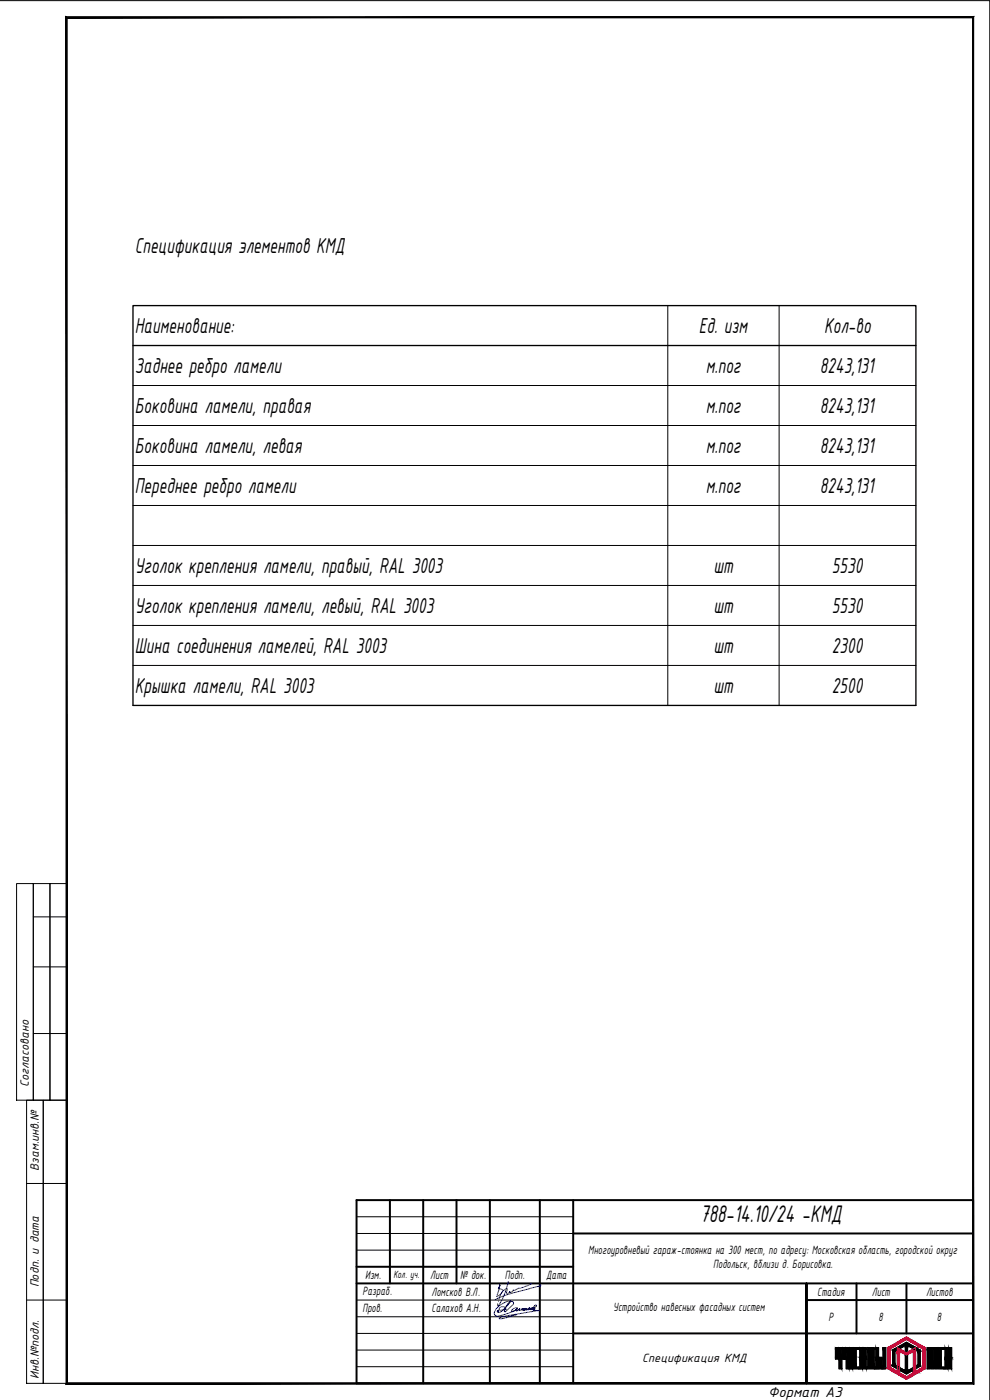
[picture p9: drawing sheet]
<svg xmlns="http://www.w3.org/2000/svg" width="297mm" height="420mm" viewBox="0 0 297 420" stroke-linecap="round" stroke-linejoin="round" font-family="sans-serif">
<!-- layer: 0 -->
<g fill="none" stroke="#000" stroke-width=".3">
<path d="M0 .2h297v420M200.4 91.7v120M233.8 91.7v120M39.9 115.7h234.9M39.9 127.7h234.9M39.9 139.7h234.9M39.9 151.7h234.9M39.9 163.7h234.9M39.9 175.7h234.9M39.9 187.7h234.9M39.9 199.7h234.9M5 265.2h5v65h-5z"/>
<path d="M10 265.2h5v65h-5zM10 275.2h10M15 265.2h5v65h-5zM10 290.2h10M10 310.2h10M8 330.2h5v85h-5zM13 330.2h7v85h-7zM8 355.2h12M8 390.2h12"/>
</g>
<path d="M20.2 415l-.4 .4 272-.4zM19.8 415.4l272-.4 .3 .4zM291.8 5.4v409.6l.3 .4zM291.8 5.4l.3-.4v410.4zM20.2 5.4h271.6l.3-.4zM19.8 5h272.3l-271.9 .4zM19.8 5l.4 410v-409.6zM19.8 5l.4 410-.4 .4z" fill="#000" stroke="#000" stroke-width=".3"/>
<g fill="none" stroke="#000" stroke-width=".59">
<path d="M107 360.2h185v55h-185zM117 360.2v25M127 360.2v55M137 360.2v25M147 360.2v55M162 360.2v55M172 370.2h120M172 360.2v55M107 380.2h65M107 385.2h185M242 390.2h50M257 385.2v15"/>
<path d="M272 385.2v15M172 400.2h120M242 415.2v-30v30"/>
</g>
<path d="M107 375.2h65M107 370.2h65M107 365.2h65M107 390.2h65M107 395.2h65M107 405.2h65M107 400.2h65M107 410.2h65" fill="none" stroke="#000" stroke-width=".3"/>
<g fill="#000" stroke="#000" stroke-width=".3">
<path d="M255 410.8h.8zM268.5 410.4h.7v.4zM268.5 404.8l.7-.4v.4zM269.2 404.4h1.4l-.7 .4zM269.9 410.4l.7 .4h-.7zM269.2 404.4l.7 .4zM270.2 411.4h3.5l-1.7 1zM271.6 406.5l.4 .2h-.4zM270.2 403.8l1.8-1 1.7 1zM272 406.7l.3-.2v.2zM273.3 404.4h1.4zM274.7 405.2h1.4z"/>
<path d="M250.7 404.9l.8 2.5v-2.5zM250.7 404.9l.8 2.5h-.8z"/>
<path d="M251.7 404.9l.9 2.5v-2.5zM251.7 404.9l.9 2.5h-.9z"/>
<path d="M251.7 407.9l.9 2.9v-2.9zM251.7 407.9l.9 2.9h-.9z"/>
<path d="M250.7 404.4l3 .5v-.5zM250.7 404.4l3 .5h-3z"/>
<path d="M252.8 404.9l.9 2.5v-2.5zM252.8 404.9l.9 2.5h-.9z"/>
<path d="M250.7 407.4l3 .5v-.5zM250.7 407.4l3 .5h-3z"/>
<path d="M253.9 404.9l.8 2.5v-2.5zM253.9 404.9l.8 2.5h-.8z"/>
<path d="M253.9 407.9l.8 2.9v-2.9zM253.9 407.9l.8 2.9h-.8z"/>
<path d="M253.9 404.4l1.9 .5v-.5zM253.9 404.4l1.9 .5h-1.9z"/>
<path d="M255 404.9l.8 2.5v-2.5zM255 404.9l.8 2.5h-.8z"/>
<path d="M253.9 407.4l1.9 .5v-.5zM253.9 407.4l1.9 .5h-1.9z"/>
<path d="M255 407.9l.8 2.9v-2.9zM255 407.9l.8 2.9h-.8z"/>
<path d="M256.1 404.9l.8 5.4v-5.4zM256.1 404.9l.8 5.4h-.8z"/>
<path d="M256.1 404.4l1.6 .5v-.5zM256.1 404.4l1.6 .5h-1.6z"/>
<path d="M256.1 410.3l1.6 .5v-.5zM256.1 410.3l1.6 .5h-1.6z"/>
<path d="M258 404.9l.8 2.5v-2.5zM258 404.9l.8 2.5h-.8z"/>
<path d="M258 407.9l.8 2.9v-2.9zM258 407.9l.8 2.9h-.8z"/>
<path d="M258 404.4l1.9 .5v-.5zM258 404.4l1.9 .5h-1.9z"/>
<path d="M259.1 404.9l.8 2.5v-2.5zM259.1 404.9l.8 2.5h-.8z"/>
<path d="M258 407.4l1.9 .5v-.5zM258 407.4l1.9 .5h-1.9z"/>
<path d="M259.1 407.9l.8 2.9v-2.9zM259.1 407.9l.8 2.9h-.8z"/>
<path d="M260.4 404.9l.8 5.4v-5.4zM260.4 404.9l.8 5.4h-.8z"/>
<path d="M260.4 404.4l1.9 .5v-.5zM260.4 404.4l1.9 .5h-1.9z"/>
<path d="M261.5 404.9l.8 5.4v-5.4zM261.5 404.9l.8 5.4h-.8z"/>
<path d="M260.1 410.3l2.4 .5v-.5zM260.1 410.3l2.4 .5h-2.4z"/>
<path d="M262.8 404.4l.8 3v-3zM262.8 404.4l.8 3h-.8z"/>
<path d="M262.8 407.9l.8 2.4v-2.4zM262.8 407.9l.8 2.4h-.8z"/>
<path d="M262.8 407.4l1.9 .5v-.5zM262.8 407.4l1.9 .5h-1.9z"/>
<path d="M263.9 407.9l.8 2.4v-2.4zM263.9 407.9l.8 2.4h-.8z"/>
<path d="M262.8 410.3l1.9 .5v-.5zM262.8 410.3l1.9 .5h-1.9z"/>
<path d="M264.9 404.4l.9 6.4v-6.4zM264.9 404.4l.9 6.4h-.9z"/>
<path d="M267.8 405.6l.7 4v-4zM267.8 405.6l.7 4h-.7z"/>
<path d="M267.8 409.6l1.4 .4-.7-.4zM267.8 409.6l1.4 .4h-1.4z"/>
<path d="M268.5 404.8l.7 .4v-.4zM267.8 405.2l.7-.4 .7 .4z"/>
<path d="M267.8 405.2l.7 .4 .7-.4zM267.8 405.2l.7 .4h-.7z"/>
<path d="M267.8 410l1.4 .4v-.4zM267.8 410l1.4 .4h-.7z"/>
<path d="M269.9 411.2h1.4zM269.9 411.2h1.4z"/>
<path d="M269.2 404.4h1.4zM269.2 404.4h1.4z"/>
<path d="M269.9 410.8l1.4 .4-.7-.4zM269.9 410.8l1.4 .4h-1.4z"/>
<path d="M269.9 411.2l1.7 .2-.3-.2zM269.9 411.2l1.7 .2h-1.4z"/>
<path d="M270.2 403.8l.4 .6 1-.6zM269.2 404.4l1-.6 .4 .6z"/>
<path d="M271.6 405.8h.7zM271.6 405.8h.7z"/>
<path d="M271.6 403.8l.7 .6v-.6zM271.6 403.8l.7 .6h-.7z"/>
<path d="M271.6 404.4l.7 1.4v-1.4zM271.6 404.4l.7 1.4h-.7zM271.6 405.8l.4 .2 .3-.2z"/>
<path d="M271.6 406.7l.7 4.5v-4.5zM271.6 406.7l.7 4.5h-.7z"/>
<path d="M271.6 411.2l.7 .2v-.2zM271.6 411.2l.7 .2h-.7z"/>
<path d="M273.3 404.4h1.4zM273.3 404.4h1.4l-.7 .4z"/>
<path d="M272.3 403.8l2.4 .6-1-.6zM272.3 403.8l2.4 .6h-1.4z"/>
<path d="M274 410.4v.8zM272.7 411.2l1.3-.8v.8z"/>
<path d="M272.7 411.2l1 .2 .3-.2zM272.3 411.4l.4-.2 1 .2z"/>
<path d="M274.7 404.4l1.4 .8h-1.4zM274.7 405.2h1.4z"/>
<path d="M274.7 410h1.4zM274.7 410h1.4z"/>
<path d="M274.7 405.2l1.4 .4v-.4zM274.7 405.2l1.4 .4h-.7z"/>
<path d="M275.4 405.6l.7 4v-4zM275.4 405.6l.7 4h-.7z"/>
<path d="M275.4 409.6l.7 .4v-.4zM274.7 410l.7-.4 .7 .4zM274.7 410v.8l1.4-.8z"/>
<path d="M278.2 404.9l.9 5.9v-5.9zM278.2 404.9l.9 5.9h-.9z"/>
<path d="M279.3 404.9l.9 5.9v-5.9zM279.3 404.9l.9 5.9h-.9z"/>
<path d="M278.2 404.4l3.1 .5v-.5zM278.2 404.4l3.1 .5h-3.1z"/>
<path d="M280.4 404.9l.9 5.9v-5.9zM280.4 404.9l.9 5.9h-.9z"/>
<path d="M281.6 404.9l.8 5.4v-5.4zM281.6 404.9l.8 5.4h-.8z"/>
<path d="M281.6 404.4l1.7 .5v-.5zM281.6 404.4l1.7 .5h-1.7z"/>
<path d="M281.6 410.3l1.7 .5v-.5zM281.6 410.3l1.7 .5h-1.7z"/>
<path d="M283.5 404.4l.9 3v-3zM283.5 404.4l.9 3h-.9z"/>
<path d="M283.5 407.9l.9 2.9v-2.9zM283.5 407.9l.9 2.9h-.9z"/>
<path d="M283.5 407.6l2 .1zM283.5 407.6l2 .1z"/>
<path d="M284.7 404.4l.8 3v-3zM284.7 404.4l.8 3h-.8z"/>
<path d="M283.5 407.4l2 .1zM283.5 407.4l2 .1z"/>
<path d="M283.5 407.5h2zM283.5 407.5l1.8 .1z"/>
<path d="M283.5 407.7l2 .2zM283.5 407.7l2 .2z"/>
<path d="M284.7 407.9l.8 2.9v-2.9zM284.7 407.9l.8 2.9h-.8z"/>
</g>
<g fill="#dd0037" stroke="#dd0037" stroke-width=".3">
<path d="M270.6 402l1.4-.8 1.3 .8z"/>
<path d="M270.7 406h2.6l-1.3 .7z"/>
<path d="M270.6 413.2h2.7l-1.3 .8z"/>
<path d="M272 402l5.5 2.4-4.2-2.4zM272 402l5.5 2.4h-1.4z"/>
<path d="M267.8 404.4l4.2-2.4h-1.4zM266.4 404.4l4.2-2.4-2.8 2.4z"/>
<path d="M276.1 404.4h1.4zM276.1 404.4h1.4z"/>
<path d="M266.4 404.4h1.4zM266.4 404.4h1.4z"/>
<path d="M276.1 404.4l1.4 .4v-.4zM276.1 404.4l1.4 .4h-.7z"/>
<path d="M266.4 404.4l.7 .4 .7-.4zM266.4 404.4l.7 .4h-.7z"/>
<path d="M274.7 404.4v1.2zM272.7 405.6l2-1.2v1.2z"/>
<path d="M269.2 404.4l2.1 1.2zM269.2 404.4l2.1 1.2h-2.1z"/>
<path d="M272.7 405.6l.6 .4 .7-.4zM272 406l.7-.4 .6 .4z"/>
<path d="M269.9 405.6l2.1 .4-.7-.4zM269.9 405.6l2.1 .4h-1.3z"/>
<path d="M269.2 405.6l.7 .4v-.4zM269.2 405.6l.7 .4h-.7z"/>
<path d="M276.8 404.8l.7 5.6v-5.6zM276.8 404.8l.7 5.6h-.7z"/>
<path d="M266.4 404.8l.7 5.6v-5.6zM266.4 404.8l.7 5.6h-.7z"/>
<path d="M276.8 410.4l.7 .4v-.4zM276.1 410.8l.7-.4 .7 .4z"/>
<path d="M269.2 406l.7 4.8v-4.8zM269.2 406l.7 4.8h-.7z"/>
<path d="M266.4 410.4l1.4 .4-.7-.4zM266.4 410.4l1.4 .4h-1.4z"/>
<path d="M276.1 410.8v.8l1.4-.8zM274.7 411.6l1.4-.8v.8z"/>
<path d="M274 405.6l.7 6v-6zM274 405.6l.7 6h-.7z"/>
<path d="M269.2 410.8l.7 .8v-.8zM269.2 410.8l.7 .8h-.7z"/>
<path d="M266.4 410.8l2.8 .8-1.4-.8zM266.4 410.8l2.8 .8h-1.4z"/>
<path d="M267.8 411.6l2.1 .4v-.4zM267.8 411.6l2.1 .4h-1.4z"/>
<path d="M274 411.6l1.4 .4 .7-.4zM274 411.6l1.4 .4h-1.4z"/>
<path d="M274 412l-.7 1.2 2.1-1.2zM272 413.2l2-1.2-.7 1.2z"/>
<path d="M268.5 412l3.5 1.2-2.1-1.2zM268.5 412l3.5 1.2h-1.4z"/>
</g>
<g fill="none" stroke="#000" stroke-width=".3">
<path d="M250.7 404.4h3v3.5h-1.1v2.9h-.9v-2.9h-1zM251.5 404.9h.2v2.5h-.2zM252.6 404.9h.2v2.5h-.2zM253.9 404.4h1.9v6.4h-.8v-2.9h-.3v2.9h-.8zM254.7 404.9h.3v2.5h-.3zM256.1 404.4h1.6v.5h-.8v5.4h.8v.5h-1.6zM258 404.4h1.9v6.4h-.8v-2.9h-.3v2.9h-.8zM258.8 404.9h.3v2.5h-.3zM260.4 404.4h1.9v5.9h.2v.5h-2.4v-.5h.3zM261.2 404.9h.3v5.4h-.3zM262.8 404.4h.8v3h1.1v3.4h-1.9zM263.6 407.9h.3v2.4h-.3z"/>
<path d="M264.9 404.4h.9v6.4h-.9zM269.2 410.8l-1.4-.8v-4.8l4.2-2.4 4.1 2.4v4.8l-1.4 .8M269.2 405.2l-.7 .4v4l.7 .4M269.9 411.2l2.1 1.2 2-1.2M269.9 404.8l1.7-1v2M271.6 406.5v4.9l-1.7-1M272.3 406.5v4.9l1.7-1M274 404.8l-1.7-1v2M274.7 405.2l.7 .4v4l-.7 .4M278.2 404.4h3.1v6.4h-.9v-5.9h-.2v5.9h-.9v-5.9h-.2v5.9h-.9zM281.6 404.4h1.7v.5h-.9v5.4h.9v.5h-1.7zM283.5 404.4h.9v3h.3v-3h.8v3.1l-.2 .1 .2 .1v3.1h-.8v-2.9h-.3v2.9h-.9z"/>
</g>
<path d="M266.4 404.4l5.6-3.2 5.5 3.2v6.4l-5.5 3.2-5.6-3.2zM267.1 404.8l4.9-2.8 4.8 2.8v5.6l-2.1 1.2v-7.2l-2.7 1.6-2.8-1.6v7.2l-2.1-1.2zM269.9 405.6l2.1 1.1 2-1.1v6.4l-2 1.2-2.1-1.2z" fill="none" stroke="#dd0037" stroke-width=".3"/>
<path d="M149.5 393.7v-.5l-.3 .3 .2 .3 .8-.1 .6-.4 2.4-2.8v.2l-1.7 2-.2 .9h.4l2.3-2.1 .1-.5-.2-.3-1.2-.3-1.8 .8-1.7 1.3-.9 1.3 .2 1 1.1 .2 2.8-.8 2.4-1.1 .4-.4v-.2h-.4l-1 .4-.3 .6h.7l1-.9-.4 .7 .1 .1 1-.7-.1 .6 .9-.6-.1 .5 .5-.4-.1 .4 .5-.1 .3-.3-.3-.1-.4 .1-.1 .4 .9-.5v.5l.8-.7 .1 .1-.4 .5 .5-.5 .1 .1-.1-.1-.2 .3 .6-.2-.1 .3 .1 .1 .5-.5-.3-.1-.2 .4 1.5-.7 .2-.3-.2-.3-.5 .4-.4 1 .6-.1-.1-.3-.4 .2 .1 .4 1.7 .1-11.1 1.8-1 .6 1.5-.1 3.7-.9M152 392.9l-1.9 .3-.3-.2v-.4l.6-.4h.8l.5 .4-.3 .7" fill="none" stroke="#00f" stroke-width=".3"/>
<g fill="none" stroke="#00f" stroke-width=".3">
<path d="M149.2 388.7l.8-3.2-.1 .2 .2 .1-.6 .8 .4 .2a.73 .73 0 0 1 1 .4 .73 .73 0 0 1-.5 .9l-.8 .7-.7 .3M149.6 390.4v.1M149.8 389.9l-.1 .1M150 389l-.2 .7M150.1 388.8v.1M152.3 385.2l-1.1 3.6a6.7 6.7 0 0 1-1.8 3.1l-.1-.6M152.4 385l.2-.3-.1 .4M152.5 385.2v.1M153.8 388.1l-2.4 .7-2.9 1.3M154.6 387.9l-.7 .1M155.2 387.7l-.6 .2M157.5 387.1l-2.2 .6"/>
<path d="M158 387l-.4 .1M158.4 386.9h-.3M159.5 385.3l-4.9 1.8h-.6l-.9 .8-.1-.3a.56 .56 0 0 1-.4 .6 .56 .56 0 0 1-.6-.2l.1-1.3-1.1 .7-.8 1.3M162.1 385.6l.2 .2-.3 .2-3.5 .8"/>
</g>
<!-- layer: 0 -->
<path d="M39.9 91.7h234.9v120h-234.9zM39.9 103.7h234.9" fill="none" stroke="#000" stroke-width=".4"/>
<text font-size="7.8" x="210.1" y="366.8">788-14.10/24 -КМД</text>
<g font-size="7">
<text x="40.5" y="75.9">Спецификация элементов КМД</text>
<text x="40.5" y="99.9">Наименование:</text>
<text x="209.7" y="99.9">Ед. изм</text>
<text x="247.2" y="99.9">Кол-во</text>
<text x="40.5" y="112">Заднее ребро ламели</text>
<text x="211.8" y="112">м.пог</text>
<text x="246" y="112">8243,131</text>
<text x="40.5" y="124">Боковина ламели, правая</text>
<text x="211.8" y="124">м.пог</text>
<text x="246" y="124">8243,131</text>
<text x="40.5" y="136">Боковина ламели, левая</text>
<text x="211.8" y="136">м.пог</text>
<text x="246" y="136">8243,131</text>
<text x="40.5" y="148">Переднее ребро ламели</text>
<text x="211.8" y="148">м.пог</text>
<text x="246" y="148">8243,131</text>
<text x="40.5" y="172">Уголок крепления ламели, правый, RAL 3003</text>
<text x="214.1" y="172">шт</text>
<text x="249.6" y="172">5530</text>
<text x="40.5" y="184">Уголок крепления ламели, левый, RAL 3003</text>
<text x="214.1" y="184">шт</text>
<text x="249.6" y="184">5530</text>
<text x="40.5" y="196">Шина соединения ламелей, RAL 3003</text>
<text x="214.1" y="196">шт</text>
<text x="249.6" y="196">2300</text>
<text x="40.5" y="208">Крышка ламели, RAL 3003</text>
<text x="214.1" y="208">шт</text>
<text x="249.6" y="208">2500</text>
</g>
<text font-size="4.7" x="230.5" y="419.2">Формат А3</text>
<g font-size="3.9">
<text x="8.7" y="326.4" transform="rotate(-90 8.7 326.4)">Согласовано</text>
<text x="11.7" y="351.4" transform="rotate(-90 11.7 351.4)">Взам.инв.№</text>
<text x="176.5" y="376.5">Многоуровневый гараж-стоянка на 300 мест, по адресу: Московская область, городской округ</text>
<text x="109.6" y="383.9">Изм.</text>
<text x="129.1" y="383.9">Лист</text>
<text x="138.1" y="383.9">№ док.</text>
<text x="151.5" y="383.9">Подп.</text>
<text x="163.9" y="383.7">Дата</text>
<text x="214" y="380.6">Подольск, вблизи д. Борисовка.</text>
<text x="11.7" y="386.4" transform="rotate(-90 11.7 386.4)">Подп. и дата</text>
<text x="108.8" y="388.8">Разраб.</text>
<text x="129.5" y="388.8">Ломсков В.Л.</text>
<text x="245.2" y="388.9">Стадия</text>
<text x="261.6" y="388.9">Лист</text>
<text x="277.9" y="388.9">Листов</text>
<text x="108.8" y="393.8">Пров.</text>
<text x="129.5" y="393.8">Салахов А.Н.</text>
<text x="184" y="393.4">Устройство навесных фасадных систем</text>
<text x="248.6" y="396.4">Р</text>
<text x="263.6" y="396.4">8</text>
<text x="281.1" y="396.4">8</text>
<text x="11.7" y="413.9" transform="rotate(-90 11.7 413.9)">Инв.№подл.</text>
<text x="192.7" y="408.9">Спецификация КМД</text>
</g>
<text font-size="3.4" x="118" y="383.4">Кол. уч.</text>
</svg>
